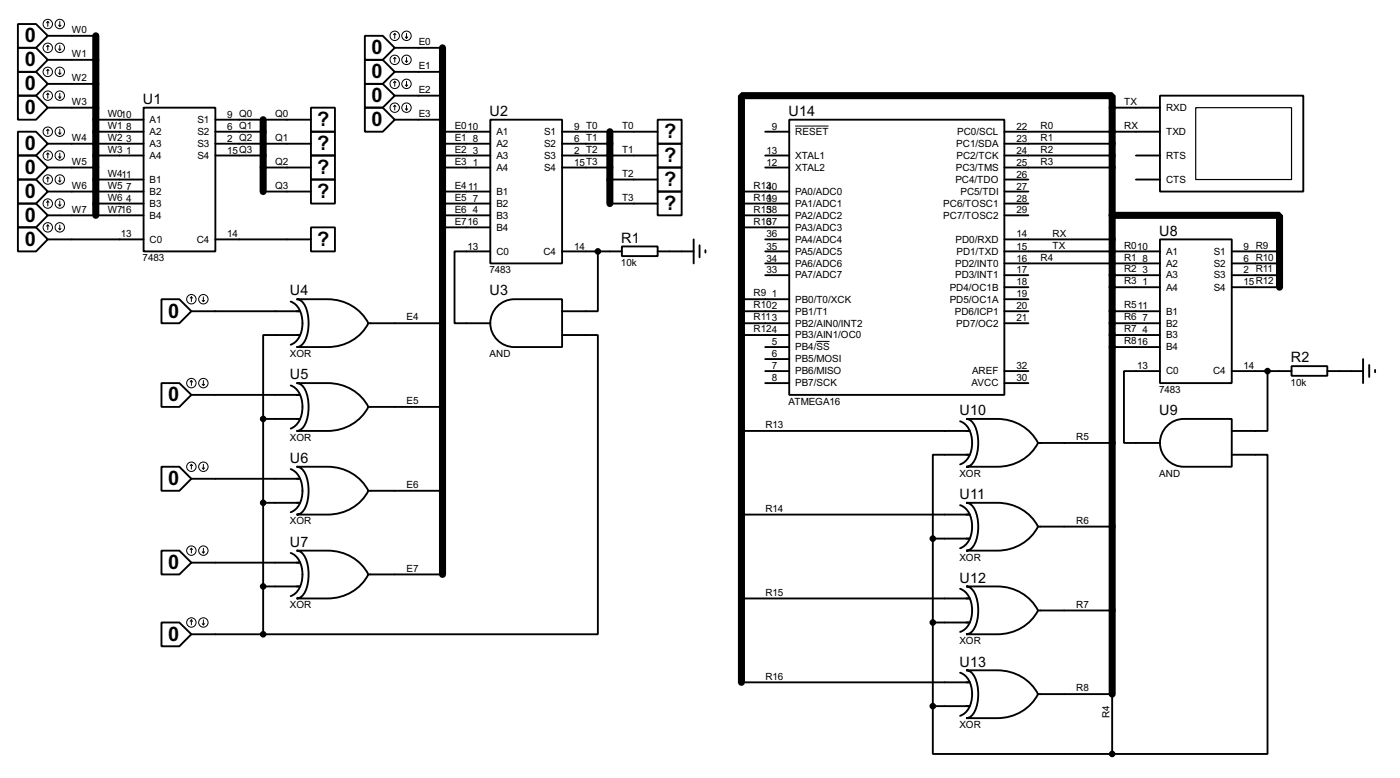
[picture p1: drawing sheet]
<svg xmlns="http://www.w3.org/2000/svg" width="297mm" height="165mm" viewBox="0 0 297 165" stroke-linecap="round" stroke-linejoin="round" font-family="sans-serif">
<path d="M20.4 7.6v38.1M94 10.2v111.7M55.9 25.4v15.3M129.6 28v15.2M236.3 45.7h35.5v15.3M157.5 144.8v-124.5h78.8v127" fill="none" stroke="#000" stroke-width="1.5"/>
<g fill="none" stroke="#000" stroke-width=".4">
<path d="M3.8 5.1h3.9l2.5 2.5-2.5 2.6h-3.9zM3.8 10.2h3.9l2.5 2.5-2.5 2.6h-3.9zM3.8 15.3h3.9l2.5 2.5-2.5 2.5h-3.9zM10.2 7.6h10.2M10.2 12.7h10.2M10.2 17.8h10.2M77.5 12.7h3.8l2.6 2.6-2.6 2.5h-3.8zM77.5 17.8h3.8l2.6 2.5-2.6 2.6h-3.8zM77.5 7.6h3.8l2.6 2.6-2.6 2.5h-3.8zM83.9 15.3h10.1M83.9 10.2h10.1M3.8 20.3h3.9l2.5 2.6-2.5 2.5h-3.9z"/>
<path d="M3.8 28h3.9l2.5 2.5-2.5 2.5h-3.9zM3.8 33h3.9l2.5 2.6-2.5 2.5h-3.9zM3.8 38.1h3.9l2.5 2.6-2.5 2.5h-3.9zM10.2 30.5h20.3M10.2 35.6h10.2M10.2 22.9h10.2M20.4 25.4h10.1M20.4 28h10.1M20.4 33h10.1M20.4 38.1h10.1M30.5 22.9h15.3v30.5h-15.3zM45.8 25.4h20.3"/>
<path d="M45.8 28h10.1M45.8 30.5h20.3M45.8 33h10.1M55.9 35.6h10.2M66.1 22.9h5.1v5.1h-5.1zM66.1 28h5.1v5h-5.1zM66.1 33h5.1v5.1h-5.1zM66.1 38.1h5.1v5.1h-5.1zM77.5 22.9h3.8l2.6 2.5-2.6 2.6h-3.8zM83.9 25.4h10.1M83.9 20.3h10.1M94 28h10.2"/>
<path d="M94 30.5h10.2M94 33h10.2M94 35.6h10.2M104.2 25.4h15.2v30.5h-15.2zM119.4 28h20.3M119.4 30.5h10.2M119.4 33h20.3M119.4 35.6h10.2M129.6 38.1h10.1M139.7 25.4h5.1v5.1h-5.1zM139.7 30.5h5.1v5.1h-5.1zM139.7 35.6h5.1v5.1h-5.1z"/>
<path d="M162.6 28h5.1M162.6 33h5.1M162.6 35.6h5.1M167.7 25.4h45.7v58.4h-45.7zM213.4 28h33M213.4 30.5h22.9M213.4 33h22.9M213.4 35.6h22.9M213.4 38.1h5.1M236.3 22.9h10.1M241.3 33h5.1M241.3 38.1h5.1"/>
<path d="M246.4 20.3h30.5v20.4h-30.5zM3.8 43.2h3.9l2.5 2.5-2.5 2.6h-3.9zM3.8 48.3h3.9l2.5 2.5-2.5 2.6h-3.9zM10.2 40.7h20.3M10.2 45.7h20.3M10.2 50.8h20.3M20.4 43.2h10.1M45.8 50.8h20.3M55.9 40.7h10.2M66.1 48.3h5.1v5.1h-5.1zM94 40.7h10.2M94 45.7h10.2"/>
<path d="M94 43.2h10.2M94 48.3h10.2M104.2 53.4h-7.6v15.2h7.6M119.4 53.4h12.7M127 53.4v12.7h-7.6M129.6 43.2h10.1M132.1 52.3h7.6v2.1h-7.6zM139.7 40.7h5.1v5h-5.1zM139.7 53.4h7.7M147.4 50.8v5.1M148.6 52.1v2.5M149.9 53.1v.5"/>
<path d="M157.5 40.7h10.2M157.5 45.7h10.2M157.5 43.2h10.2M157.5 48.3h10.2M162.6 50.8h5.1M162.6 53.4h5.1M162.6 55.9h5.1M162.6 58.4h5.1M213.4 40.7h5.1M213.4 45.7h5.1M213.4 43.2h5.1M213.4 50.8h22.9"/>
<path d="M213.4 53.4h33M213.4 55.9h33M213.4 58.4h5.1M236.3 58.4h10.1M246.4 50.8h15.3v30.5h-15.3zM261.7 53.4h10.1M261.7 55.9h10.1M261.7 58.4h10.1M34.3 63.5h3.8l2.6 2.6-2.6 2.5h-3.8zM40.7 66.1h23.1M61.8 64a4.6 4.6 0 0 1 2.5 4.6 4.5 4.5 0 0 1-2.5 4.6M63 63.5h6.6a9.6 9.6 0 0 1 8.7 5.1 9.6 9.6 0 0 1-8.7 5.1h-6.6a3.2 3.2 0 0 0 2.4-3.2 7.8 7.8 0 0 0-1.3-6.6z"/>
<path d="M63.8 71.1h-7.9v17.8M78.3 68.6h15.7M106 64.7a5.1 5.1 0 0 1 3.3-1.2h10.1v10.2h-10.1a5.1 5.1 0 0 1-4.8-3.4 5.1 5.1 0 0 1 1.5-5.6zM119.4 71.1h7.6v63.5h-71.1M157.5 68.6h10.2M157.5 66.1h10.2M157.5 71.1h10.2M157.5 63.5h10.2M162.6 78.8h5.1M162.6 73.7h5.1M162.6 76.2h5.1M213.4 68.6h5.1"/>
<path d="M213.4 66.1h5.1M213.4 61h5.1M213.4 78.8h5.1M213.4 63.5h5.1M236.3 68.6h10.1M236.3 66.1h10.1M236.3 61h10.1M236.3 71.1h10.1M236.3 73.7h10.1M246.4 78.8h-7.6v15.2h7.6M261.7 61h10.1M261.7 78.8h12.7"/>
<path d="M269.3 78.8v12.7h-7.6M274.4 77.7h7.6v2.1h-7.6zM282 78.8h7.6M289.6 76.2v5.1M290.9 77.5v2.5M292.1 78.5v.5M34.3 99.1h3.8l2.6 2.5-2.6 2.6h-3.8zM34.3 81.3h3.8l2.6 2.5-2.6 2.6h-3.8zM40.7 83.8h23.1M55.9 88.9h7.9M55.9 88.9v45.7M61.8 81.8a4.5 4.5 0 0 1 2.5 4.6 4.6 4.6 0 0 1-2.5 4.6"/>
<path d="M61.8 99.6a5.2 5.2 0 0 1 2.3 6.2 3.8 3.8 0 0 1-2.3 2.9M63 81.3h6.6a9.6 9.6 0 0 1 8.7 5.1 9.6 9.6 0 0 1-8.7 5.1h-6.6a2.51 2.51 0 0 0 2.2-2.3 9 9 0 0 0-.7-7l-.9-.8zM63 99.1h6.6a9.6 9.6 0 0 1 8.7 5.1 9.6 9.6 0 0 1-8.7 5h-6.6a3.1 3.1 0 0 0 2.4-3.1 7.8 7.8 0 0 0-1.3-6.6zM78.3 86.4h15.7M157.5 91.5h48.5M162.6 81.3h5.1M204 89.4a4.5 4.5 0 0 1 2.5 4.6 4.5 4.5 0 0 1-2.5 4.6M205.3 88.9h6.6a9.6 9.6 0 0 1 8.6 5.1 9.6 9.6 0 0 1-8.6 5.1h-6.6a3.2 3.2 0 0 0 2.3-3.2 7.7 7.7 0 0 0-1.3-6.6zM206 96.5h-7.8v17.8M213.4 81.3h5.1M220.5 94h15.8M248.2 90.1a5 5 0 0 1 3.3-1.2h10.2v10.2h-10.2a5.1 5.1 0 0 1-4.8-3.4 5.1 5.1 0 0 1 1.5-5.6z"/>
<path d="M261.7 96.5h7.6v63.5h-33M34.3 116.9h3.8l2.6 2.5-2.6 2.5h-3.8zM40.7 119.4h23.1M40.7 101.6h23.1M55.9 106.7h7.9M61.8 117.4a4.5 4.5 0 0 1 2.5 4.5 4.6 4.6 0 0 1-2.5 4.6M63 116.9h6.6a9.6 9.6 0 0 1 8.7 5 9.6 9.6 0 0 1-8.7 5.1h-6.6a2.51 2.51 0 0 0 2.2-2.3 9 9 0 0 0-.7-7l-.9-.7zM78.3 104.2h15.7M157.5 109.2h48.5M198.2 114.3h7.8M198.2 114.3v35.6M204 107.2a4.4 4.4 0 0 1 2.5 4.6 4.6 4.6 0 0 1-2.5 4.6"/>
<path d="M205.3 106.7h6.6a9.6 9.6 0 0 1 8.6 5.1 9.6 9.6 0 0 1-8.6 5.1h-6.6a3.2 3.2 0 0 0 2.3-3.2 7.6 7.6 0 0 0-1.3-6.6zM220.5 111.8h15.8M34.3 132.1h3.8l2.6 2.5-2.6 2.6h-3.8zM40.7 134.6h15.2M55.9 124.5h7.9M78.3 121.9h15.7M157.5 127h48.5M198.2 132.1h7.8M204 125a4.6 4.6 0 0 1 2.5 4.6 4.4 4.4 0 0 1-2.5 4.5M205.3 124.5h6.6a9.6 9.6 0 0 1 8.6 5.1 9.6 9.6 0 0 1-8.6 5h-6.6a3.2 3.2 0 0 0 2.3-3.1 7.7 7.7 0 0 0-1.3-6.6zM220.5 129.6h15.8M157.5 144.8h48.5"/>
<path d="M198.2 149.9v10.1h38.1M198.2 149.9h7.8M204 142.8a4.5 4.5 0 0 1 2.5 4.5 4.5 4.5 0 0 1-2.5 4.6M205.3 142.3h6.6a9.6 9.6 0 0 1 8.6 5 9.6 9.6 0 0 1-8.6 5.1h-6.6a3.2 3.2 0 0 0 2.3-3.1 7.6 7.6 0 0 0-1.3-6.6zM220.5 147.3h15.8v12.7"/>
</g>
<g fill="none" stroke="#000" stroke-width=".21">
<path d="M10.2 4.6l-.3 .3M10.2 4.6l.2 .3M10.2 4.6v1M10.2 9.7v1M10.2 14.8v1M10.2 19.8v1.1M10.2 9.7l-.3 .2M10.2 9.7l.2 .2M10.2 14.8l-.3 .2M10.2 14.8l.2 .2M10.2 19.8l-.3 .3M10.2 19.8l.2 .3"/>
<path d="M12.5 5.4l.2 .2M12.5 10.4l.2 .3M12.5 15.5l.2 .3M12.7 4.6v1M12.7 9.7v1M12.7 14.8v1M12.7 19.8v1.1M13 5.4l-.3 .2M13 10.4l-.3 .3M13 15.5l-.3 .3M83.9 12.2l-.3 .3M83.9 12.2l.2 .3"/>
<path d="M83.9 7.1v1.1M83.9 12.2v1M83.9 17.3v1M83.9 17.3l-.3 .3M83.9 17.3l.2 .3M83.9 7.1l-.3 .3M83.9 7.1l.2 .3M86.1 13l.3 .2M86.1 18.1l.3 .2M86.1 7.9l.3 .3M86.4 7.1v1.1M86.4 12.2v1"/>
<path d="M86.4 17.3v1M86.6 13l-.2 .2M86.6 18.1l-.2 .2M86.6 7.9l-.2 .3M10.2 27.5v1M10.2 32.5v1.1M10.2 37.6v1M10.2 27.5l-.3 .2M10.2 27.5l.2 .2M10.2 32.5l-.3 .3M10.2 32.5l.2 .3M10.2 37.6l-.3 .3"/>
<path d="M10.2 37.6l.2 .3M12.5 20.6l.2 .3M12.5 28.2l.2 .3M12.5 33.3l.2 .3M12.5 38.4l.2 .2M12.7 27.5v1M12.7 32.5v1.1M12.7 37.6v1M13 20.6l-.3 .3M13 28.2l-.3 .3M13 33.3l-.3 .3M13 38.4l-.3 .2"/>
<path d="M83.9 22.4v1M83.9 22.4l-.3 .2M83.9 22.4l.2 .2M86.1 23.1l.3 .3M86.4 22.4v1M86.6 23.1l-.2 .3M168.9 26.8h7.1M10.2 42.7v1M10.2 47.8v1M10.2 42.7l-.3 .3M10.2 42.7l.2 .3M10.2 47.8l-.3 .2"/>
<path d="M10.2 47.8l.2 .2M12.5 43.5l.2 .2M12.5 48.5l.2 .3M12.7 42.7v1M12.7 47.8v1M13 43.5l-.3 .2M13 48.5l-.3 .3M40.7 63v1M40.7 63l-.3 .3M40.7 63l.2 .3M43 63.8l.2 .2M43.2 63v1"/>
<path d="M43.5 63.8l-.3 .2M173.4 72.5h2.8M40.7 80.8v1M40.7 98.6v1M40.7 98.6l-.3 .2M40.7 98.6l.2 .2M40.7 80.8l-.3 .3M40.7 80.8l.2 .3M43 99.3l.2 .3M43 81.6l.2 .2M43.2 80.8v1M43.2 98.6v1"/>
<path d="M43.5 99.3l-.3 .3M43.5 81.6l-.3 .2M40.7 116.4v1M40.7 116.4l-.3 .2M40.7 116.4l.2 .2M43 117.1l.2 .3M43.2 116.4v1M43.5 117.1l-.3 .3M40.7 131.6l-.3 .3M40.7 131.6l.2 .3M40.7 131.6v1M43 132.4l.2 .2"/>
<path d="M43.2 131.6v1M43.5 132.4l-.3 .2"/>
<circle cx="10.1" cy="10.2" r="1"/>
<circle cx="10.1" cy="5.1" r="1"/>
<circle cx="10.1" cy="15.3" r="1"/>
<circle cx="12.7" cy="10.2" r="1"/>
<circle cx="12.7" cy="5.1" r="1"/>
<circle cx="12.7" cy="15.3" r="1"/>
<circle cx="83.8" cy="7.6" r="1"/>
<circle cx="83.8" cy="12.7" r="1"/>
<circle cx="83.8" cy="17.8" r="1"/>
<circle cx="86.3" cy="7.6" r="1"/>
<circle cx="86.3" cy="12.7" r="1"/>
<circle cx="86.3" cy="17.8" r="1"/>
<circle cx="10.1" cy="38.1" r="1"/>
<circle cx="10.1" cy="28" r="1"/>
<circle cx="10.1" cy="33" r="1"/>
<circle cx="10.1" cy="20.3" r="1"/>
<circle cx="12.7" cy="38.1" r="1"/>
<circle cx="12.7" cy="28" r="1"/>
<circle cx="12.7" cy="33" r="1"/>
<circle cx="12.7" cy="20.3" r="1"/>
<circle cx="83.8" cy="22.9" r="1"/>
<circle cx="86.3" cy="22.9" r="1"/>
<circle cx="10.1" cy="48.3" r="1"/>
<circle cx="10.1" cy="43.2" r="1"/>
<circle cx="12.7" cy="48.3" r="1"/>
<circle cx="12.7" cy="43.2" r="1"/>
<circle cx="40.6" cy="63.5" r="1"/>
<circle cx="43.2" cy="63.5" r="1"/>
<circle cx="40.6" cy="81.3" r="1"/>
<circle cx="40.6" cy="99.1" r="1"/>
<circle cx="43.2" cy="81.3" r="1"/>
<circle cx="43.2" cy="99.1" r="1"/>
<circle cx="40.6" cy="116.9" r="1"/>
<circle cx="43.2" cy="116.9" r="1"/>
<circle cx="40.6" cy="132.1" r="1"/>
<circle cx="43.2" cy="132.1" r="1"/>
</g>
<g fill="#000" stroke="#000" stroke-width=".4">
<circle cx="127" cy="53.4" r=".5"/>
<circle cx="269.2" cy="78.8" r=".5"/>
<circle cx="55.9" cy="88.9" r=".5"/>
<circle cx="55.9" cy="106.7" r=".5"/>
<circle cx="198.1" cy="114.3" r=".5"/>
<circle cx="55.9" cy="124.5" r=".5"/>
<circle cx="55.9" cy="134.6" r=".5"/>
<circle cx="198.1" cy="132.1" r=".5"/>
<circle cx="198.1" cy="149.9" r=".5"/>
<circle cx="236.2" cy="160" r=".5"/>
</g>
<path d="M254 22.9h20.4v15.2h-20.4z" fill="none" stroke="#000" stroke-width=".25"/>
<g font-size="4.8">
<text x="5.3" y="9">0</text>
<text x="78.9" y="11.5">0</text>
<text x="5.3" y="14.1">0</text>
<text x="78.9" y="16.6">0</text>
<text x="5.3" y="19.2">0</text>
<text x="78.9" y="21.7">0</text>
<text x="5.3" y="24.2">0</text>
<text x="67.4" y="26.8">?</text>
<text x="78.9" y="26.8">0</text>
<text x="141.1" y="29.3">?</text>
<text x="5.3" y="31.9">0</text>
<text x="67.4" y="31.9">?</text>
<text x="141.1" y="34.4">?</text>
<text x="5.3" y="36.9">0</text>
<text x="5.3" y="42">0</text>
<text x="67.4" y="36.9">?</text>
<text x="67.4" y="42">?</text>
<text x="141.1" y="39.5">?</text>
<text x="5.3" y="47.1">0</text>
<text x="141.1" y="44.6">?</text>
<text x="5.3" y="52.2">0</text>
<text x="67.4" y="52.2">?</text>
<text x="35.8" y="67.4">0</text>
<text x="35.8" y="85.2">0</text>
<text x="35.8" y="103">0</text>
<text x="35.8" y="120.8">0</text>
<text x="35.8" y="136">0</text>
</g>
<g font-size="3.4">
<text x="30.4" y="22">U1</text>
<text x="104" y="24.6">U2</text>
<text x="167.5" y="24.6">U14</text>
<text x="132" y="51.5">R1</text>
<text x="246.3" y="50">U8</text>
<text x="61.6" y="62.7">U4</text>
<text x="104" y="62.7">U3</text>
<text x="274.2" y="76.9">R2</text>
<text x="61.6" y="80.5">U5</text>
<text x="203.8" y="88.1">U10</text>
<text x="246.3" y="88.1">U9</text>
<text x="61.6" y="98.2">U6</text>
<text x="203.8" y="105.9">U11</text>
<text x="61.6" y="116.1">U7</text>
<text x="203.8" y="123.7">U12</text>
<text x="203.8" y="141.5">U13</text>
</g>
<g font-size="2.4">
<text x="15.3" y="7">W0</text>
<text x="88.9" y="9.5">E0</text>
<text x="15.3" y="12.1">W1</text>
<text x="15.3" y="17.2">W2</text>
<text x="88.9" y="14.6">E1</text>
<text x="15.3" y="22.2">W3</text>
<text x="88.9" y="19.7">E2</text>
<text x="238.8" y="22.2">TX</text>
<text x="247.7" y="23.6">RXD</text>
<text x="15.3" y="29.9">W4</text>
<text x="22.9" y="29.9">W2</text>
<text x="22.9" y="24.8">W010</text>
<text x="22.9" y="27.3">W1</text>
<text x="26.8" y="27.5">8</text>
<text x="31.8" y="26.1">A1</text>
<text x="31.8" y="28.6">A2</text>
<text x="41.9" y="26.1">S1</text>
<text x="41.9" y="28.6">S2</text>
<text x="48.3" y="25">9 Q0</text>
<text x="48.3" y="27.5">6 Q1</text>
<text x="58.5" y="24.8">Q0</text>
<text x="58.5" y="29.9">Q1</text>
<text x="88.9" y="24.8">E3</text>
<text x="96.6" y="27.3">E010</text>
<text x="96.6" y="29.9">E1</text>
<text x="105.4" y="28.6">A1</text>
<text x="115.6" y="28.6">S1</text>
<text x="122" y="27.5">9 T0</text>
<text x="132.1" y="27.3">T0</text>
<text x="164" y="27.5">9</text>
<text x="168.9" y="28.6">RESET</text>
<text x="203.3" y="28.6">PC0/SCL</text>
<text x="215.9" y="27.5">22</text>
<text x="221" y="27.3">R0</text>
<text x="221" y="29.9">R1</text>
<text x="238.8" y="27.3">RX</text>
<text x="247.7" y="28.6">TXD</text>
<text x="15.3" y="34.9">W5</text>
<text x="22.9" y="32.4">W3</text>
<text x="26.8" y="30.1">3</text>
<text x="26.8" y="32.6">1</text>
<text x="31.8" y="31.2">A3</text>
<text x="31.8" y="33.7">A4</text>
<text x="41.9" y="31.2">S3</text>
<text x="41.9" y="33.7">S4</text>
<text x="48.3" y="30.1">2 Q2</text>
<text x="48.3" y="32.6">15Q3</text>
<text x="58.5" y="34.9">Q2</text>
<text x="96.6" y="32.4">E2</text>
<text x="96.6" y="34.9">E3</text>
<text x="100.5" y="30.1">8</text>
<text x="100.5" y="32.6">3</text>
<text x="100.5" y="35.2">1</text>
<text x="105.4" y="31.2">A2</text>
<text x="105.4" y="33.7">A3</text>
<text x="115.6" y="31.2">S2</text>
<text x="115.6" y="33.7">S3</text>
<text x="122" y="30.1">6 T1</text>
<text x="122" y="32.6">2 T2</text>
<text x="122" y="35.2">15T3</text>
<text x="132.1" y="32.4">T1</text>
<text x="162.8" y="35.2">12</text>
<text x="162.8" y="32.6">13</text>
<text x="168.9" y="33.7">XTAL1</text>
<text x="203.1" y="31.2">PC1/SDA</text>
<text x="203.2" y="33.7">PC2/TCK</text>
<text x="215.9" y="30.1">23</text>
<text x="215.9" y="32.6">24</text>
<text x="215.9" y="35.2">25</text>
<text x="221" y="32.4">R2</text>
<text x="221" y="34.9">R3</text>
<text x="247.7" y="33.7">RTS</text>
<text x="15.3" y="40">W6</text>
<text x="22.9" y="40">W5</text>
<text x="22.9" y="37.5">W411</text>
<text x="26.8" y="40.2">7</text>
<text x="31.8" y="38.8">B1</text>
<text x="31.8" y="41.3">B2</text>
<text x="58.5" y="40">Q3</text>
<text x="96.6" y="40">E411</text>
<text x="105.4" y="36.3">A4</text>
<text x="105.4" y="41.3">B1</text>
<text x="115.6" y="36.3">S4</text>
<text x="132.1" y="37.5">T2</text>
<text x="160.1" y="40">R13</text>
<text x="162.8" y="40.2">40</text>
<text x="168.9" y="36.3">XTAL2</text>
<text x="168.9" y="41.3">PA0/ADC0</text>
<text x="202.9" y="38.8">PC4/TDO</text>
<text x="203" y="36.3">PC3/TMS</text>
<text x="204" y="41.3">PC5/TDI</text>
<text x="215.9" y="37.7">26</text>
<text x="215.9" y="40.2">27</text>
<text x="247.7" y="38.8">CTS</text>
<text x="15.3" y="45.1">W7</text>
<text x="22.9" y="45.1">W716</text>
<text x="22.9" y="42.6">W6</text>
<text x="26.8" y="42.8">4</text>
<text x="31.8" y="43.9">B3</text>
<text x="31.8" y="46.4">B4</text>
<text x="96.6" y="47.6">E716</text>
<text x="96.6" y="42.6">E5</text>
<text x="96.6" y="45.1">E6</text>
<text x="100.5" y="42.8">7</text>
<text x="100.5" y="45.3">4</text>
<text x="105.4" y="43.9">B2</text>
<text x="105.4" y="46.4">B3</text>
<text x="132.1" y="42.6">T3</text>
<text x="160.1" y="42.6">R14</text>
<text x="160.1" y="45.1">R15</text>
<text x="160.1" y="47.6">R16</text>
<text x="162.8" y="47.9">37</text>
<text x="162.8" y="45.3">38</text>
<text x="162.8" y="42.8">39</text>
<text x="168.9" y="46.4">PA2/ADC2</text>
<text x="168.9" y="43.9">PA1/ADC1</text>
<text x="200.4" y="43.9">PC6/TOSC1</text>
<text x="200.4" y="46.4">PC7/TOSC2</text>
<text x="215.9" y="42.8">28</text>
<text x="215.9" y="45.3">29</text>
<text x="25.7" y="50.4">13</text>
<text x="31.8" y="51.5">C0</text>
<text x="41.8" y="51.5">C4</text>
<text x="48.3" y="50.4">14</text>
<text x="99.3" y="52.9">13</text>
<text x="105.4" y="49">B4</text>
<text x="122" y="52.9">14</text>
<text x="162.8" y="52.9">35</text>
<text x="162.8" y="50.4">36</text>
<text x="168.9" y="51.5">PA4/ADC4</text>
<text x="168.9" y="49">PA3/ADC3</text>
<text x="203" y="51.5">PD0/RXD</text>
<text x="215.9" y="50.4">14</text>
<text x="215.9" y="52.9">15</text>
<text x="223.6" y="52.8">TX</text>
<text x="223.6" y="50.2">RX</text>
<text x="238.8" y="52.8">R010</text>
<text x="264.2" y="52.9">9 R9</text>
<text x="30.3" y="55.4">7483</text>
<text x="104" y="58">7483</text>
<text x="105.4" y="54">C0</text>
<text x="115.4" y="54">C4</text>
<text x="131.9" y="56.4">10k</text>
<text x="162.8" y="58">33</text>
<text x="162.8" y="55.5">34</text>
<text x="168.9" y="59.1">PA7/ADC7</text>
<text x="168.9" y="56.6">PA6/ADC6</text>
<text x="168.9" y="54">PA5/ADC5</text>
<text x="202.9" y="56.6">PD2/INT0</text>
<text x="202.9" y="59.1">PD3/INT1</text>
<text x="203.2" y="54">PD1/TXD</text>
<text x="215.9" y="55.5">16</text>
<text x="215.9" y="58">17</text>
<text x="221" y="55.3">R4</text>
<text x="238.8" y="55.3">R1</text>
<text x="238.8" y="57.8">R2</text>
<text x="242.7" y="55.5">8</text>
<text x="242.7" y="58">3</text>
<text x="247.7" y="54">A1</text>
<text x="247.7" y="56.6">A2</text>
<text x="247.7" y="59.1">A3</text>
<text x="257.8" y="54">S1</text>
<text x="257.8" y="56.6">S2</text>
<text x="257.8" y="59.1">S3</text>
<text x="264.2" y="55.5">6 R10</text>
<text x="264.2" y="58">2 R11</text>
<text x="160.1" y="62.9">R9</text>
<text x="160.1" y="65.5">R102</text>
<text x="164" y="63.1">1</text>
<text x="168.9" y="64.2">PB0/T0/XCK</text>
<text x="201.7" y="61.7">PD4/OC1B</text>
<text x="201.7" y="64.2">PD5/OC1A</text>
<text x="215.9" y="60.6">18</text>
<text x="215.9" y="63.1">19</text>
<text x="215.9" y="65.6">20</text>
<text x="238.8" y="60.3">R3</text>
<text x="238.8" y="65.5">R511</text>
<text x="242.7" y="60.6">1</text>
<text x="247.7" y="61.7">A4</text>
<text x="257.8" y="61.7">S4</text>
<text x="264.2" y="60.6">15R12</text>
<text x="86.4" y="68">E4</text>
<text x="160.1" y="68">R113</text>
<text x="160.1" y="70.5">R124</text>
<text x="168.9" y="66.7">PB1/T1</text>
<text x="168.9" y="69.3">PB2/AIN0/INT2</text>
<text x="168.9" y="71.8">PB3/AIN1/OC0</text>
<text x="202.8" y="66.7">PD6/ICP1</text>
<text x="203.1" y="69.3">PD7/OC2</text>
<text x="215.9" y="68.2">21</text>
<text x="238.8" y="68">R6</text>
<text x="238.8" y="70.5">R7</text>
<text x="242.7" y="68.2">7</text>
<text x="242.7" y="70.7">4</text>
<text x="247.7" y="66.7">B1</text>
<text x="247.7" y="69.3">B2</text>
<text x="247.7" y="71.8">B3</text>
<text x="61.6" y="75.8">XOR</text>
<text x="104" y="75.8">AND</text>
<text x="164" y="73.3">5</text>
<text x="164" y="75.8">6</text>
<text x="168.9" y="74.4">PB4/SS</text>
<text x="168.9" y="76.9">PB5/MOSI</text>
<text x="238.8" y="73">R816</text>
<text x="247.7" y="74.4">B4</text>
<text x="164" y="78.4">7</text>
<text x="164" y="80.9">8</text>
<text x="168.9" y="79.5">PB6/MISO</text>
<text x="168.9" y="82">PB7/SCK</text>
<text x="206.4" y="82">AVCC</text>
<text x="206.5" y="79.5">AREF</text>
<text x="215.9" y="78.4">32</text>
<text x="215.9" y="80.9">30</text>
<text x="241.6" y="78.4">13</text>
<text x="246.2" y="83.4">7483</text>
<text x="247.7" y="79.5">C0</text>
<text x="257.7" y="79.5">C4</text>
<text x="264.2" y="78.4">14</text>
<text x="274.2" y="81.9">10k</text>
<text x="86.4" y="85.8">E5</text>
<text x="167.5" y="85.9">ATMEGA16</text>
<text x="61.6" y="93.6">XOR</text>
<text x="162.6" y="90.8">R13</text>
<text x="228.6" y="93.4">R5</text>
<text x="203.8" y="101.2">XOR</text>
<text x="246.2" y="101.2">AND</text>
<text x="86.4" y="103.6">E6</text>
<text x="61.6" y="111.3">XOR</text>
<text x="162.6" y="108.6">R14</text>
<text x="228.6" y="111.2">R6</text>
<text x="203.8" y="119">XOR</text>
<text x="86.4" y="121.3">E7</text>
<text x="61.6" y="129.1">XOR</text>
<text x="162.6" y="126.4">R15</text>
<text x="228.6" y="129">R7</text>
<text x="203.8" y="136.7">XOR</text>
<text x="162.6" y="144.2">R16</text>
<text x="228.6" y="146.7">R8</text>
<text x="203.8" y="154.5">XOR</text>
<text x="235.7" y="152.4" transform="rotate(-90 235.7 152.4)">R4</text>
</g>
</svg>
